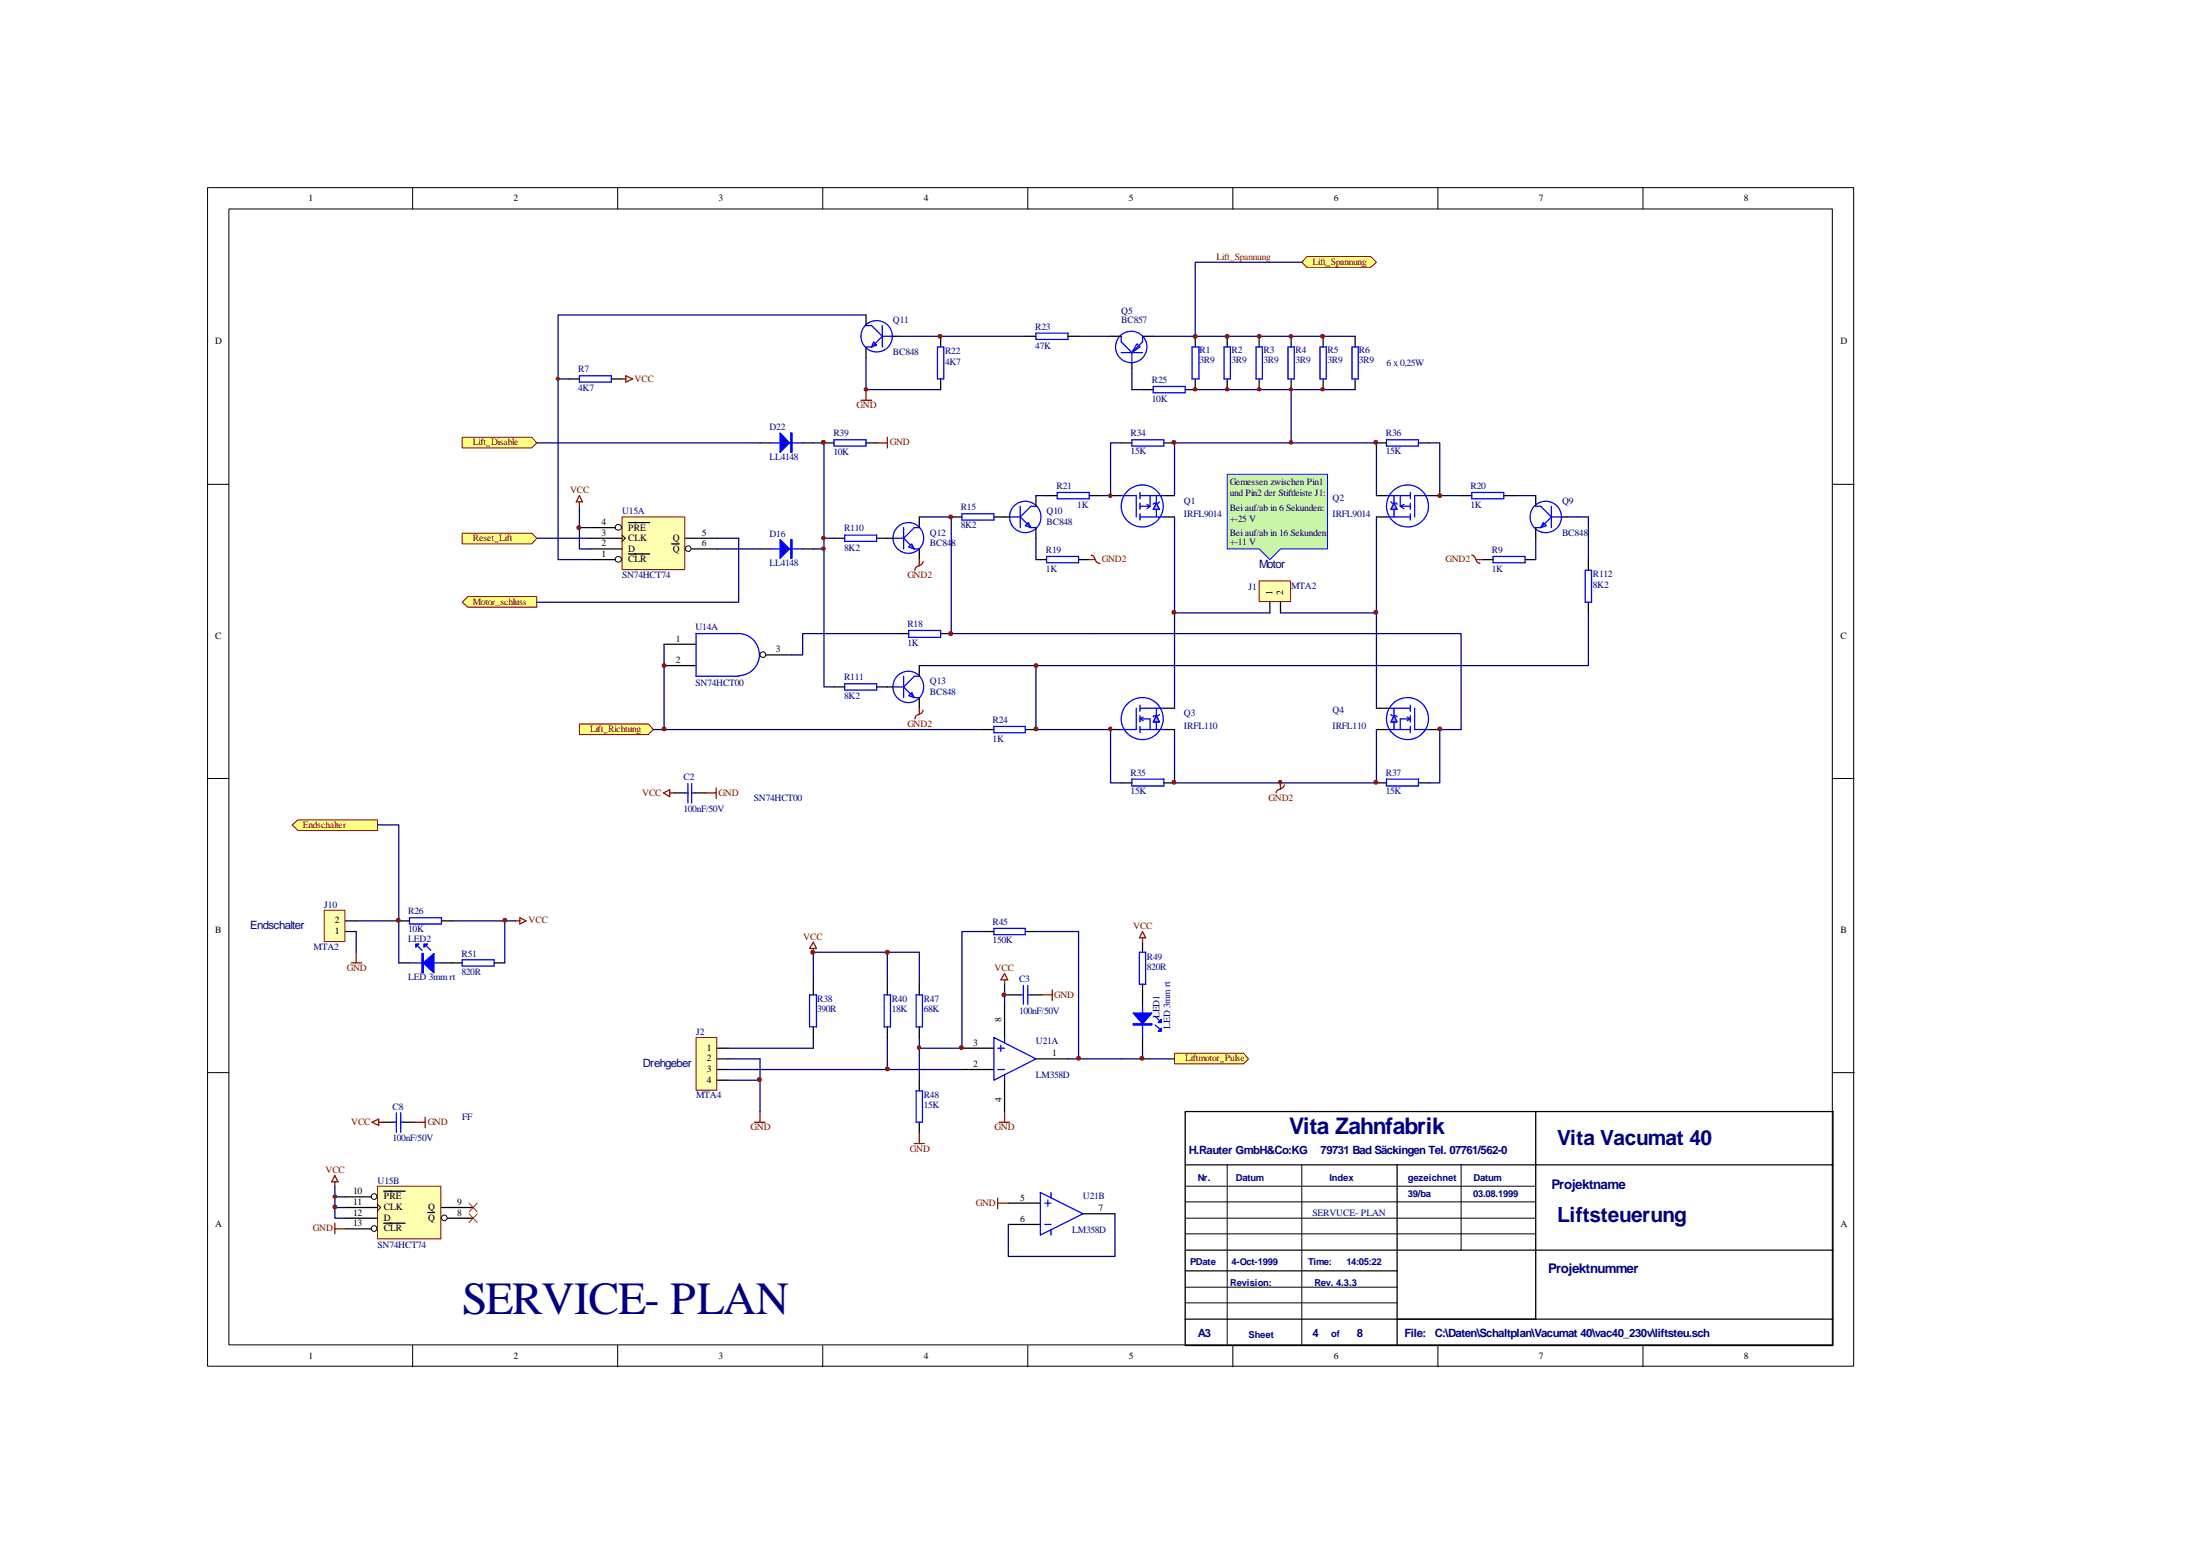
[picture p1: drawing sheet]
<svg xmlns="http://www.w3.org/2000/svg" width="297mm" height="210mm" viewBox="0 0 297 210" stroke-linecap="round" stroke-linejoin="round" font-family="sans-serif">
<g fill="none" stroke="#000" stroke-width=".14">
<path d="M28 25.3h222.3v159.1h-222.3zM30.9 28.2h216.5v153.3h-216.5zM55.7 25.3v2.9M83.4 25.3v2.9M111.1 25.3v2.9M138.8 25.3v2.9M166.5 25.3v2.9M194.1 25.3v2.9M221.8 25.3v2.9M28 65.4h2.9M247.5 65.4h2.9M28 105.1h2.9"/>
<path d="M247.5 105.1h2.9M28 144.8h2.9M165.7 157.2v24.4M175.8 157.2v24.4M197.3 157.2v11.6M247.5 144.8h2.9M160 175.9h28.6M160 173.8h28.6M160 166.6h47.3M160 164.4h47.3M160 162.2h47.3M160 160.1h47.3"/>
<path d="M55.7 181.6v2.9M83.4 181.6v2.9M111.1 181.6v2.9M138.8 181.6v2.9M166.5 181.6v2.9M194.1 181.6v2.9M221.8 181.6v2.9"/>
</g>
<path d="M160 150h87.5v31.6h-87.5zM160 157.2h87.5M188.6 157.2v24.4M207.3 150v28.1M160 178.1h87.5M160 171.5h28.6M160 168.8h87.5" fill="none" stroke="#000" stroke-width=".17"/>
<path d="M165.7 64h13.5v10.1h-6.3l-1.5 1.4-1.4-1.4h-4.3z" fill-rule="evenodd" fill="#c8f6a6" stroke="#00f" stroke-width=".14"/>
<path d="M161.4 45.4v1.4M161.4 51.2v1.4M149.9 66.9h1.5M157.1 66.9h1.5M157.1 69.8h1.5" fill="none" stroke="#000" stroke-width=".17"/>
<g fill="none" stroke="#00f" stroke-width=".17">
<path d="M161 46.8h.9v4.4h-.9zM151.4 66.9h2v2.9M153.9 66.9h3.2M153.9 69.8h3.2M153.9 66.5v.8M153.9 67.9v.9M153.9 69.4v.8M154.9 68.1l.4 .2-.4 .4M155.3 66.9v1.4h-1.4"/>
<circle cx="154.2" cy="68.3" r="2.83"/>
</g>
<path d="M158.6 69.8v25.8M158.6 98.5v7.2" fill="none" stroke="#000080" stroke-width=".17"/>
<path d="M156.1 67.9l.4 .9h-.8z" fill-rule="evenodd" fill="#c0c0c0" stroke="#00f" stroke-width=".14"/>
<g fill="none" stroke="#00f" stroke-width=".17">
<path d="M156.1 67.9l.4 .9h-.8zM156.1 66.9v1M156.1 68.8v1M156.5 67.7l-.1 .2h-.6l-.1 .2M153.4 95.6v2.9h-2M153.9 98.5h3.2M153.9 97h1.4v1.5M153.9 95.6h3.2M153.9 95.2v.8M153.9 96.6v.9M153.9 98.1v.8M154.3 96.8l-.4 .2 .4 .3"/>
<circle cx="154.2" cy="97" r="2.83"/>
</g>
<path d="M149.9 98.5h1.5M157.1 98.5h1.5M157.1 95.6h1.5" fill="none" stroke="#000" stroke-width=".17"/>
<path d="M156.1 96.6l.4 .9h-.8z" fill-rule="evenodd" fill="#c0c0c0" stroke="#00f" stroke-width=".14"/>
<g fill="none" stroke="#00f" stroke-width=".17">
<path d="M126.6 46.8h.8v4.4h-.8zM151.4 47.6h2.9M151.4 45.4v.8l1.4 1.4M152.8 47.6v1.4M152.8 59.4h4.3v.8h-4.3zM153.5 46.4l.4 .4-1.1 .8zM154.3 45.4v.8l-1.5 1.4M155.7 52.2h4.3v.8h-4.3zM165.3 46.8h.8v4.4h-.8zM169.6 46.8h.8v4.4h-.8zM173.9 46.8h.9v4.4h-.9zM187.2 66.9h3.2"/>
<path d="M187.2 69.8h3.2M189.1 66.9v1.4h1.3M189.6 68.1l-.5 .2 .5 .4M190.4 66.5v.8M190.4 67.9v.9M190.4 69.4v.8M193 66.9h-2v2.9M201.6 75.1h4.3v.9h-4.3zM156.1 96.6l.4 .9h-.8zM156.1 95.6v1M156.1 97.5v1M156.5 96.4l-.1 .2h-.6l-.1 .2"/>
<path d="M152.8 105.2h4.3v.9h-4.3z"/>
<circle cx="152.7" cy="46.8" r="2.12"/>
<circle cx="190" cy="68.3" r="2.83"/>
</g>
<g fill="none" stroke="#000" stroke-width=".17">
<path d="M127 45.4v1.4M127 51.2v1.4M149.9 45.4h1.5M151.4 59.8h1.4M152.8 49v.7M154.3 45.4h1.4M154.3 52.6h1.4M157.1 59.8h1.5M160 52.6h1.4M165.7 45.4v1.4M165.7 51.2v1.4M170 45.4v1.4"/>
<path d="M170 51.2v1.4M174.3 45.4v1.4M174.3 51.2v1.4M185.8 66.9h1.4M185.8 69.8h1.4M193 66.9h1.4M200.2 75.5h1.4M205.9 75.5h1.4M151.4 105.7h1.4M157.1 105.7h1.5"/>
</g>
<path d="M151.4 59.8h-1.5v7.1M152.8 49.7v2.9h1.5M155.7 45.4h18.6M161.4 52.6h12.9M149.9 98.5v7.2h1.5" fill="none" stroke="#000080" stroke-width=".17"/>
<path d="M188.2 67.9l.4 .9h-.8z" fill-rule="evenodd" fill="#c0c0c0" stroke="#00f" stroke-width=".14"/>
<g fill="none" stroke="#00f" stroke-width=".17">
<path d="M187.2 59.4h4.3v.8h-4.3zM187.8 67.7l.2 .2h.6v.2M188.2 67.9l.4 .9h-.8zM188.2 66.9v1M188.2 68.8v1M187.2 98.5h3.2M187.2 95.6h3.2M190 96.8l.4 .2-.4 .3M190.4 97h-1.3v1.5M190.4 95.2v.8M190.4 96.6v.9M190.4 98.1v.8"/>
<path d="M191 95.6v2.9h2"/>
<circle cx="190" cy="97" r="2.83"/>
</g>
<path d="M193 59.8h1.4v7.1h2.9" fill="none" stroke="#000080" stroke-width=".17"/>
<path d="M185.8 59.8h1.4M191.5 59.8h1.5M185.8 98.5h1.4M185.8 95.6h1.4M193 98.5h1.4" fill="none" stroke="#000" stroke-width=".17"/>
<path d="M188.2 96.6l.4 .9h-.8z" fill-rule="evenodd" fill="#c0c0c0" stroke="#00f" stroke-width=".14"/>
<path d="M187.8 96.4l.2 .2h.6v.2M188.2 96.6l.4 .9h-.8zM188.2 95.6v1M188.2 97.5v1M187.2 105.2h4.3v.9h-4.3z" fill="none" stroke="#00f" stroke-width=".17"/>
<path d="M185.8 105.7h1.4M191.5 105.7h1.5" fill="none" stroke="#000" stroke-width=".17"/>
<path d="M185.8 59.8v7.1M185.8 69.8v25.8M185.8 98.5v7.2h-27.2M194.4 98.5v7.2h-1.4" fill="none" stroke="#000080" stroke-width=".17"/>
<path d="M172.9 105.7v.8l-.3 .1-.2 .2-.1 .2M173.4 105.9l-.3 .5h-.2" fill="none" stroke="#800000" stroke-width=".17"/>
<path d="M170.1 78.5h4.1v2.7h-4.1z" fill="#ffffb0"/>
<path d="M170 78.4h4.2v2.8h-4.2z" fill="none" stroke="#800000" stroke-width=".14"/>
<path d="M171.4 81.3v1.4M172.9 81.3v1.4" fill="none" stroke="#000" stroke-width=".17"/>
<path d="M94.1 140.1h2.7v7.1h-2.7z" fill="#ffffb0"/>
<path d="M94 140.1h2.8v7.1h-2.8z" fill="none" stroke="#800000" stroke-width=".14"/>
<g fill="none" stroke="#000" stroke-width=".17">
<path d="M109.8 132.9v1.4M109.8 138.6v1.5M119.8 132.9v1.4M119.8 138.6v1.5M124.1 132.9v1.4M124.1 138.6v1.5M132.8 125.7h1.4M138.4 125.7h1.5M96.9 141.5h1.4M96.9 142.9h1.4M96.9 144.4h1.4M96.9 145.8h1.4"/>
<path d="M124.1 145.8v1.4M124.1 151.5v1.4"/>
</g>
<path d="M109.3 134.3h.9v4.3h-.9zM119.4 134.3h.8v4.3h-.8zM123.7 134.3h.8v4.3h-.8zM134.2 125.3h4.2v.9h-4.2zM123.7 147.2h.8v4.3h-.8z" fill="none" stroke="#00f" stroke-width=".17"/>
<path d="M109.8 127.2l.4 .8h-.9zM109.8 128v.5M135.6 132.3v.6M135.6 131.4l.5 .9h-1zM101.9 151.5h1.4M102.6 150v1.5M123.4 154.4h1.4M124.1 152.9v1.5M134.9 151.5h1.4M135.6 150v1.5" fill="none" stroke="#800000" stroke-width=".17"/>
<path d="M109.8 132.9v-4.4h14.3v4.4M119.8 128.5v4.4M132.8 125.7h-2.9v15.8h-5.8v4.3M135.6 132.9v2.8M139.9 125.7h5.7v17.2h5.8M98.3 145.8h4.3M98.3 144.4h31.6M102.6 142.9v7.1M109.8 140.1v1.4h-11.5M119.8 140.1v4.3M124.1 140.1v1.4" fill="none" stroke="#000080" stroke-width=".17"/>
<path d="M84.1 69.9h8.4v7h-8.4z" fill="#ffffb0"/>
<path d="M84 69.8h8.5v7.1h-8.5z" fill="none" stroke="#800000" stroke-width=".14"/>
<g fill="none" stroke="#000" stroke-width=".14">
<path d="M84 72.2l.4 .5-.4 .4"/>
<circle cx="83.5" cy="71.2" r=".41"/>
<circle cx="83.5" cy="75.5" r=".41"/>
<circle cx="92.9" cy="74.1" r=".38"/>
</g>
<g fill="none" stroke="#000" stroke-width=".17">
<path d="M178.6 45.4v1.4M178.6 51.2v1.4M183 45.4v1.4M183 51.2v1.4M79.7 71.2h3.4M79.7 72.7h4.3M79.7 74.1h4.3M79.7 75.5h3.4M84.8 70.5h2.9M84.8 74.8h2.9M90.7 73.4h1M92.5 72.7h4.4"/>
<path d="M93.4 74.1h3.5M91 107h1.5M93.9 107h1.3M136.3 134.3h1.5M139.2 134.3h1.4M154.3 127.2v1.3M154.3 132.9v2.8M154.3 140.1v1.4"/>
</g>
<path d="M174.3 52.6h8.7M174.3 45.4h8.7M72.5 72.7h7.2M75.4 75.5h4.3M78.2 68.3v5.8h1.5M78.2 71.2h1.5M135.6 134.3h.7M144.2 142.9h1.4" fill="none" stroke="#000080" stroke-width=".17"/>
<path d="M78.2 66.9l.5 .8h-.9zM78.2 67.7v.6M89.6 107l.8-.4v.9zM90.4 107h.6M95.2 107h1.5M96.7 106.4v1.4M140.6 134.3h1.5M142.1 133.6v1.5" fill="none" stroke="#800000" stroke-width=".17"/>
<g fill="none" stroke="#00f" stroke-width=".17">
<path d="M178.2 46.8h.9v4.4h-.9zM182.5 46.8h.9v4.4h-.9zM92.5 107h.4M92.9 105.8v2.6M93.4 107h.5M93.4 105.8v2.6M137.8 134.3h.4M138.2 133v2.6M138.8 134.3h.4M138.8 133v2.6M153.8 128.5h.9v4.4h-.9zM154.3 135.7v4.4"/>
<path d="M156 138.4l.5 .5M156 137.2l.5 .6"/>
</g>
<g fill="#00f" stroke="#00f" stroke-width=".17">
<path d="M153 136.8h2.5l-1.2 1.4z" fill-rule="evenodd"/>
<path d="M153 138.2h2.5v.2h-2.5z" fill-rule="evenodd"/>
<path d="M156.4 139.2l.4-.4v.4z" fill-rule="evenodd"/>
<path d="M156.8 137.6v.4h-.4z" fill-rule="evenodd"/>
</g>
<g fill="#ffff80" stroke="#800000" stroke-width=".14">
<path d="M78.2 97.7h9.3l.7 .8-.7 .7h-9.3z" fill-rule="evenodd"/>
<path d="M158.6 142.2h9.3l.7 .7-.7 .7h-9.3z" fill-rule="evenodd"/>
<path d="M62.4 72h9.4l.7 .7-.7 .7h-9.4z" fill-rule="evenodd"/>
<path d="M63.2 80.5h9.3v1.5h-9.3l-.8-.7z" fill-rule="evenodd"/>
</g>
<path d="M43.9 123h2.7v4.1h-2.7z" fill="#ffffb0"/>
<path d="M43.8 122.9h2.8v4.2h-2.8z" fill="none" stroke="#800000" stroke-width=".14"/>
<path d="M46.7 125.7h1.4M46.7 124.3h1.4M53.8 124.3h1.5M53.8 130h1.5M59.6 124.3h1.4M59.6 130h2.8M66.7 130h1.5" fill="none" stroke="#000" stroke-width=".17"/>
<path d="M48.1 125.7v2.8M53.8 124.3v5.7M61 124.3h8.6M68.2 124.3v5.7" fill="none" stroke="#000080" stroke-width=".17"/>
<path d="M47.4 130h1.5M48.1 128.5v1.5M69.6 124.3h.6M70.2 123.9l.8 .4-.8 .4z" fill="none" stroke="#800000" stroke-width=".17"/>
<path d="M55.3 123.9h4.3v.8h-4.3zM55.3 130h4.3M56.4 127.7l.6 .6M57.6 127.7l.6 .6M62.4 129.6h4.3v.8h-4.3z" fill="none" stroke="#00f" stroke-width=".17"/>
<g fill="#00f" stroke="#00f" stroke-width=".17">
<path d="M57.1 130l1.5-1.3v2.6z" fill-rule="evenodd"/>
<path d="M57 128.7h.1v2.6h-.1z" fill-rule="evenodd"/>
<path d="M56.1 127.4h.5l-.5 .5z" fill-rule="evenodd"/>
<path d="M57.2 127.4h.5l-.5 .5z" fill-rule="evenodd"/>
</g>
<path d="M39.5 111.4l.7-.7h10.8v1.4h-10.8z" fill-rule="evenodd" fill="#ffff80" stroke="#800000" stroke-width=".14"/>
<path d="M175.8 35.4h-14.4v10M51 111.4h2.8v12.9h-5.7M150.5 163.8v5.8h-14.4v-4.3" fill="none" stroke="#000080" stroke-width=".17"/>
<path d="M138.4 45.4h1.5M144.2 45.4h1.4M135.6 135.7v4.4M129.9 141.5h4.3M129.9 144.4h4.3M135.6 145.8v4.2M139.9 142.9h4.3M136.1 162.4h4.4M136.1 165.3h4.4M146.2 163.8h4.3" fill="none" stroke="#000" stroke-width=".17"/>
<g fill="none" stroke="#00f" stroke-width=".17">
<path d="M139.9 45h4.3v.8h-4.3zM134.2 140.1l5.7 2.8-5.7 2.9zM134.7 144.4h.9M134.7 141.5h.9M135.1 141.1v.8M135.6 140.1v.6M135.6 145v.8M140.5 161l5.7 2.8-5.7 2.9zM141.1 165.3h.8M141.1 162.4h.8M141.5 162v.8M141.9 161v.7"/>
<path d="M141.9 166v.7"/>
</g>
<path d="M134.7 161.7v1.5M134.7 162.4h1.4" fill="none" stroke="#800000" stroke-width=".17"/>
<path d="M176.4 34.6h8.7l.7 .8-.7 .7h-8.7l-.6-.7z" fill-rule="evenodd" fill="#ffff80" stroke="#800000" stroke-width=".14"/>
<g fill="none" stroke="#000080" stroke-width=".17">
<path d="M72.5 59.8h30.1M75.4 51.2h1.4M109.8 59.8h1.5v12.9M116.9 48.3v4.3h10.1M116.9 42.5h-41.5v33M121.2 45.4h17.2M145.6 45.4h4.3M174.3 52.6v7.2M185.8 59.8h-27.2v7.1M96.9 72.7h2.8v8.6h-27.2M96.9 74.1h5.7M109.8 74.1h1.5"/>
<path d="M112.6 72.7h-1.3v20h1.3M124.1 69.8h4.3v15.7h68.9v13h-2.9M139.9 72.7v2.8M148.5 66.9h1.4M204.5 66.9h2.8M207.3 72.7v2.8M211.6 69.8h2.9v5.7M88.2 98.5h1.5M89.7 87v11.5h43.1M121.2 85.5h-12.8v2.9h-1.5M124.1 89.8h15.8M158.6 82.7h12.8"/>
<path d="M172.9 82.7h12.9M214.5 82.7v7.1h-74.6v8.7h10M151.4 142.9h7.2M154.3 141.5v1.4"/>
</g>
<g fill="none" stroke="#00f" stroke-width=".17">
<path d="M78.2 50.7h4.3v.9h-4.3zM104.1 59.8h4.3M112.6 59.4h4.3v.8h-4.3zM116.9 44h.8l1.4 1.4M116.9 46.8h.8M117.9 46.2l.5 .4-.7 .2zM119.1 44v2.8M119.1 45.4l-1.4 1.4M119.1 45.4h1.5M104.1 74.1h4.3M114 72.2h4.4v.9h-4.4zM120.6 72.7h1.4"/>
<path d="M122 71.2v2.9M122 72.7l1.4 1.4M123.1 73.4l.3 .7-.7-.3zM123.4 74.1h.7M124.1 71.2h-.7l-1.4 1.5M136.3 69.8h1.5M137.8 68.3v2.9M137.8 69.8l1.4 1.4M138.4 71l.5-.5 .3 .7zM139.2 71.2h.7M139.9 68.3h-.7l-1.4 1.5M141.3 75.1h4.3v.9h-4.3z"/>
<path d="M142.7 66.5h4.4v.8h-4.4zM198.7 66.5h4.3v.8h-4.3zM207.3 68.3h.7l1.5 1.5M207.3 71.2h.7M208.4 70.5l.4 .5-.8 .2zM209.5 68.3v2.9M209.5 69.8l-1.5 1.4M209.5 69.8h1.4M214 77h.9v4.3h-.9zM99.7 91.2a2.84 2.84 0 0 0 2.8-2.8 2.84 2.84 0 0 0-2.8-2.9h-5.7v5.8h5.7M114 92.3h4.4v.8h-4.4zM120.6 92.7h1.4"/>
<path d="M122 91.3v2.9M122 92.7l1.4 1.5M122.7 85.1h4.3v.9h-4.3zM123.1 93.5l.3 .7-.7-.3zM123.4 94.2h.7M124.1 91.3h-.7l-1.4 1.4M134.2 98.1h4.2v.8h-4.2z"/>
<circle cx="118.4" cy="45.4" r="2.12"/>
<circle cx="122.6" cy="72.6" r="2.07"/>
<circle cx="138.4" cy="69.8" r="2.12"/>
<circle cx="208.7" cy="69.8" r="2.12"/>
<circle cx="122.6" cy="92.7" r="2.09"/>
</g>
<g fill="none" stroke="#000" stroke-width=".17">
<path d="M76.8 51.2h1.4M82.5 51.2h1.5M102.6 59.8h1.5M108.4 59.8h1.4M111.3 59.8h1.3M116.9 42.5v1.5M116.9 46.8v1.5M116.9 59.8h1.5M120.6 45.4h.6M102.6 74.1h1.5M108.4 74.1h1.4M112.6 72.7h1.4"/>
<path d="M118.4 72.7h2.2M124.1 69.8v1.4M124.1 74.1v1.4M135.6 69.8h.7M139.9 75.5h1.4M139.9 66.9v1.4M139.9 71.2v1.5M141.3 66.9h1.4M145.6 75.5h1.5M147.1 66.9h1.4M197.3 66.9h1.4M203 66.9h1.5"/>
<path d="M207.3 66.9v1.4M207.3 71.2v1.5M210.9 69.8h.7M214.5 75.5v1.5M89.7 87h4.3M89.7 89.8h4.3M103.5 88.4h3.4M112.6 92.7h1.4M118.4 92.7h2.2M121.2 85.5h1.5M124.1 89.8v1.5M124.1 94.2v1.4"/>
<path d="M127 85.5h1.4M132.8 98.5h1.4M138.4 98.5h1.5M214.5 81.3v1.4"/>
</g>
<g fill="none" stroke="#800000" stroke-width=".17">
<path d="M84 51.2h.5M84.5 50.7l.9 .5-.9 .4zM116.2 54h1.5M116.9 52.6v1.4M118.4 59.8h1.4M119.8 59v1.5M124.1 75.5v.9a.58 .58 0 0 0-.6 .6M124.6 75.8l-.2 .4-.3 .1M147.1 75.5h.8l.1 .3 .2 .2h.3M147.3 74.9l.3 .1 .2 .2v.3M198.7 74.9l.3 .1 .1 .2 .1 .3M200.2 75.5h-.9l.3 .5h.2"/>
<path d="M124.1 95.6v.8a.58 .58 0 0 0-.6 .6M124.6 95.9l-.2 .4-.3 .1M154.3 125.7l.4 .9h-.9zM154.3 126.6v.6"/>
</g>
<g fill="#800000" stroke="#800000" stroke-width=".14">
<path d="M172.7 105.5l.2-.2 .1 .1 .1 .2-.2 .2a.25 .25 0 0 1-.2-.1 .25 .25 0 0 1 0-.2z" fill-rule="evenodd"/>
<path d="M174.2 59.5h.2l.1 .2-.2 .3a.26 .26 0 0 1-.2-.2 .26 .26 0 0 1 .1-.3z" fill-rule="evenodd"/>
<path d="M116.8 52.4a.25 .25 0 0 1 .3 0 .25 .25 0 0 1 .1 .2l-.3 .2-.2-.1v-.1z" fill-rule="evenodd"/>
<path d="M75.1 51l.3-.1 .1 .1v.3h-.3z" fill-rule="evenodd"/>
<path d="M124 141.2h.2l.1 .2-.2 .3a.26 .26 0 0 1-.2-.2 .26 .26 0 0 1 .1-.3z" fill-rule="evenodd"/>
<path d="M161.2 52.4a.25 .25 0 0 1 .3 0 .25 .25 0 0 1 .1 .2l-.2 .2-.2-.1-.1-.1z" fill-rule="evenodd"/>
<path d="M165.5 52.5a.26 .26 0 0 1 .3-.2 .26 .26 0 0 1 .1 .3l-.2 .2-.2-.1z" fill-rule="evenodd"/>
<path d="M169.9 52.4a.25 .25 0 0 1 .2 0 .25 .25 0 0 1 .2 .2l-.3 .2-.2-.1v-.1z" fill-rule="evenodd"/>
<path d="M174.2 45.2h.2l.1 .2-.2 .2a.26 .26 0 0 1-.2-.1 .26 .26 0 0 1 .1-.3z" fill-rule="evenodd"/>
<path d="M174.2 52.4h.2v.3h-.3v-.1z" fill-rule="evenodd"/>
<path d="M178.4 52.4a.25 .25 0 0 1 .3 0 .25 .25 0 0 1 .1 .2l-.2 .2-.2-.1-.1-.1z" fill-rule="evenodd"/>
<path d="M110.9 74a.26 .26 0 0 1 .3-.1 .26 .26 0 0 1 .2 .2l-.2 .2-.2-.1z" fill-rule="evenodd"/>
<path d="M110.9 72.5a.26 .26 0 0 1 .3-.1 .26 .26 0 0 1 .2 .3l-.2 .1h-.2z" fill-rule="evenodd"/>
<circle cx="158.5" cy="82.6" r=".26"/>
<circle cx="78.1" cy="71.2" r=".26"/>
<circle cx="185.8" cy="82.6" r=".26"/>
<circle cx="109.7" cy="128.5" r=".26"/>
<circle cx="119.8" cy="128.5" r=".26"/>
<circle cx="135.5" cy="134.3" r=".26"/>
<circle cx="89.7" cy="98.4" r=".26"/>
<circle cx="68.1" cy="124.2" r=".26"/>
<circle cx="139.9" cy="89.8" r=".26"/>
<circle cx="161.4" cy="45.4" r=".26"/>
<circle cx="126.9" cy="45.4" r=".26"/>
<circle cx="158.5" cy="59.7" r=".26"/>
<circle cx="158.5" cy="105.6" r=".26"/>
<circle cx="165.7" cy="45.4" r=".26"/>
<circle cx="170" cy="45.4" r=".26"/>
<circle cx="185.8" cy="59.7" r=".26"/>
<circle cx="185.8" cy="105.6" r=".26"/>
<circle cx="178.6" cy="45.4" r=".26"/>
<circle cx="53.8" cy="124.2" r=".26"/>
<circle cx="89.7" cy="89.8" r=".26"/>
<circle cx="139.9" cy="98.4" r=".26"/>
<circle cx="145.6" cy="142.8" r=".26"/>
<circle cx="154.2" cy="142.8" r=".26"/>
<circle cx="111.2" cy="59.7" r=".26"/>
</g>
<circle cx="103" cy="88.4" r=".38" fill="none" stroke="#000" stroke-width=".14"/>
<g fill="#00f" stroke="#00f" stroke-width=".17">
<path d="M106.8 72.8h.1v2.6h-.1z" fill-rule="evenodd"/>
<path d="M105.3 72.8l1.3 1.3-1.3 1.3z" fill-rule="evenodd"/>
<path d="M106.8 58.4h.1v2.7h-.1z" fill-rule="evenodd"/>
<path d="M105.3 58.4l1.3 1.4-1.3 1.3z" fill-rule="evenodd"/>
</g>
<path d="M62.4 59h9.4l.7 .8-.7 .7h-9.4z" fill-rule="evenodd" fill="#ffff80" stroke="#800000" stroke-width=".14"/>
<path d="M139.9 66.9h1.4M98.3 142.9h4.3M45.2 161.6h1.5" fill="none" stroke="#000080" stroke-width=".17"/>
<g fill="#800000" stroke="#800000" stroke-width=".14">
<circle cx="119.8" cy="144.3" r=".26"/>
<circle cx="102.5" cy="145.7" r=".26"/>
<circle cx="128.3" cy="85.5" r=".26"/>
<circle cx="128.3" cy="69.8" r=".26"/>
</g>
<path d="M128.4 69.8h1.5M134.2 69.8h1.4" fill="none" stroke="#000" stroke-width=".17"/>
<path d="M129.9 69.4h4.3v.8h-4.3z" fill="none" stroke="#00f" stroke-width=".17"/>
<path d="M51.1 160.2h8.4v7h-8.4z" fill="#ffffb0"/>
<path d="M51 160.1h8.5v7.1h-8.5z" fill="none" stroke="#800000" stroke-width=".14"/>
<g fill="none" stroke="#000" stroke-width=".14">
<path d="M51 162.6l.4 .4-.4 .4"/>
<circle cx="50.5" cy="165.8" r=".38"/>
<circle cx="50.5" cy="161.5" r=".38"/>
<circle cx="60" cy="164.4" r=".38"/>
</g>
<path d="M51.6 151.5h1.5M54.5 151.5h1.5M46.7 161.6h3.4M46.7 163h4.3M46.7 164.4h4.3M46.7 165.9h3.4M51.8 160.8h2.9M51.8 165.1h2.9M57.7 163.7h1M59.6 163h4.2M60.5 164.4h3.3" fill="none" stroke="#000" stroke-width=".17"/>
<path d="M45.2 158.7l.4 .8h-.8zM45.2 159.5v.6M50.2 151.5l.9-.4v.8zM51.1 151.5h.5M56 151.5h1.4M57.4 150.8v1.4M45.2 165.1v1.5M45.2 165.9h1.5" fill="none" stroke="#800000" stroke-width=".17"/>
<path d="M45.2 160.1v4.3h1.5M45.2 163h1.5" fill="none" stroke="#000080" stroke-width=".17"/>
<path d="M63.3 163.8l1.1 1.2M63.3 162.4l1.1 1.2M64.4 163.8l-1.1 1.2M64.4 162.4l-1.1 1.2" fill="none" stroke="#f00" stroke-width=".14"/>
<g fill="#800000" stroke="#800000" stroke-width=".14">
<path d="M45 161.4a.26 .26 0 0 1 .3-.1 .26 .26 0 0 1 .2 .3l-.3 .1h-.2z" fill-rule="evenodd"/>
<path d="M149.7 66.8l.2-.2 .2 .1v.2l-.2 .3a.25 .25 0 0 1-.2-.2 .25 .25 0 0 1 0-.2z" fill-rule="evenodd"/>
<path d="M149.7 98.3l.2-.2 .2 .1v.2l-.2 .3a.25 .25 0 0 1-.2-.2 .25 .25 0 0 1 0-.2z" fill-rule="evenodd"/>
<circle cx="45.2" cy="162.9" r=".26"/>
<circle cx="129.8" cy="141.4" r=".26"/>
<circle cx="194.4" cy="98.4" r=".26"/>
<circle cx="194.4" cy="66.9" r=".26"/>
</g>
<path d="M53.1 151.5h.4M53.5 150.2v2.6M54.1 151.5h.4M54.1 150.2v2.6" fill="none" stroke="#00f" stroke-width=".17"/>
<text font-size="6.2" fill="#000080" x="62.4" y="177.3">SERVICE- PLAN</text>
<text font-size="3.1" fill="#000080" x="174.1" y="153.1">Vita Zahnfabrik</text>
<g font-size="2.8" fill="#000080">
<text x="210.2" y="154.6">Vita Vacumat 40</text>
<text x="210.2" y="164.9">Liftsteuerung</text>
</g>
<g font-size="1.8" fill="#000080">
<text x="209.5" y="160.5">Projektname</text>
<text x="209" y="171.8">Projektnummer</text>
</g>
<g font-size="1.5" fill="#000080">
<text x="170" y="76.6">Motor</text>
<text x="33.8" y="125.4">Endschalter</text>
<text x="86.8" y="144">Drehgeber</text>
<text x="160.5" y="155.8">H.Rauter GmbH&amp;Co:KG</text>
<text x="178.3" y="155.8">79731 Bad Säckingen Tel. 07761/562-0</text>
<text x="161.7" y="180.4">A3</text>
<text x="177.2" y="180.4">4</text>
<text x="183.2" y="180.4">8</text>
<text x="189.7" y="180.4">File:</text>
<text x="193.7" y="180.4">C:\Daten\Schaltplan\Vacumat 40\vac40_230v\liftsteu.sch</text>
</g>
<g font-size="1.3">
<text x="41.7" y="27.2">1</text>
<text x="69.3" y="27.2">2</text>
<text x="97" y="27.2">3</text>
<text x="124.7" y="27.2">4</text>
<text x="152.4" y="27.2">5</text>
<text x="180.1" y="27.2">6</text>
<text x="207.8" y="27.2">7</text>
<text x="235.5" y="27.2">8</text>
<text x="29" y="46.5">D</text>
<text x="248.5" y="46.5">D</text>
<text x="81.2" y="70.9">4</text>
<text x="84.8" y="71.6">PRE</text>
<text x="81.2" y="72.3">3</text>
<text x="81.2" y="73.8">2</text>
<text x="81.2" y="75.2">1</text>
<text x="84.8" y="73.1">CLK</text>
<text x="84.8" y="74.5">D</text>
<text x="84.8" y="75.9">CLR</text>
<text x="90.8" y="73.1">Q</text>
<text x="90.8" y="74.5">Q</text>
<text x="94.7" y="72.3">5</text>
<text x="94.7" y="73.8">6</text>
<text x="171.8" y="80.4" transform="rotate(-90 171.8 80.4)">1</text>
<text x="173.2" y="80.4" transform="rotate(-90 173.2 80.4)">2</text>
<text x="29" y="86.2">C</text>
<text x="91.3" y="86.6">1</text>
<text x="91.3" y="89.5">2</text>
<text x="104.7" y="88.1">3</text>
<text x="248.5" y="86.2">C</text>
<text x="29" y="125.9">B</text>
<text x="45.2" y="124.6">2</text>
<text x="248.5" y="125.9">B</text>
<text x="45.2" y="126.1">1</text>
<text x="135.2" y="137.9" transform="rotate(-90 135.2 137.9)">8</text>
<text x="95.4" y="141.8">1</text>
<text x="95.4" y="143.3">2</text>
<text x="131.4" y="141.2">3</text>
<text x="142.1" y="142.6">1</text>
<text x="95.4" y="144.7">3</text>
<text x="95.4" y="146.1">4</text>
<text x="131.4" y="144">2</text>
<text x="135.2" y="148.7" transform="rotate(-90 135.2 148.7)">4</text>
<text x="47.7" y="161.2">10</text>
<text x="51.8" y="161.9">PRE</text>
<text x="29" y="165.6">A</text>
<text x="47.7" y="162.7">11</text>
<text x="47.7" y="164.1">12</text>
<text x="47.7" y="165.5">13</text>
<text x="51.8" y="163.3">CLK</text>
<text x="51.8" y="164.8">D</text>
<text x="51.8" y="166.2">CLR</text>
<text x="57.8" y="163.3">Q</text>
<text x="57.8" y="164.8">Q</text>
<text x="61.7" y="162.7">9</text>
<text x="61.7" y="164.1">8</text>
<text x="137.8" y="162.1">5</text>
<text x="137.8" y="164.9">6</text>
<text x="148.3" y="163.5">7</text>
<text x="248.5" y="165.6">A</text>
<text x="41.7" y="183.4">1</text>
<text x="69.3" y="183.4">2</text>
<text x="97" y="183.4">3</text>
<text x="124.7" y="183.4">4</text>
<text x="152.4" y="183.4">5</text>
<text x="180.1" y="183.4">6</text>
<text x="207.8" y="183.4">7</text>
<text x="235.5" y="183.4">8</text>
</g>
<g font-size="1.3" fill="#800000">
<text x="164.3" y="35.1">Lift_Spannung</text>
<text x="177.2" y="35.7">Lift_Spannung</text>
<text x="85.7" y="51.6">VCC</text>
<text x="115.7" y="55.1">GND</text>
<text x="63.8" y="60.1">Lift_Disable</text>
<text x="120.1" y="60.1">GND</text>
<text x="77" y="66.6">VCC</text>
<text x="63.8" y="73.1">Reset_Lift</text>
<text x="148.8" y="75.9">GND2</text>
<text x="195.2" y="75.9">GND2</text>
<text x="63.8" y="81.6">Motor_schluss</text>
<text x="122.5" y="78.1">GND2</text>
<text x="79.7" y="98.8">Lift_Richtung</text>
<text x="122.5" y="98.1">GND2</text>
<text x="86.7" y="107.5">VCC</text>
<text x="97" y="107.5">GND</text>
<text x="40.9" y="111.8">Endschalter</text>
<text x="171.3" y="108.1">GND2</text>
<text x="71.4" y="124.6">VCC</text>
<text x="153" y="125.4">VCC</text>
<text x="46.8" y="131.1">GND</text>
<text x="108.5" y="126.8">VCC</text>
<text x="134.3" y="131.1">VCC</text>
<text x="142.3" y="134.7">GND</text>
<text x="160" y="143.3">Liftmotor_Pulse</text>
<text x="47.4" y="151.9">VCC</text>
<text x="57.7" y="151.9">GND</text>
<text x="101.3" y="152.6">GND</text>
<text x="122.9" y="155.5">GND</text>
<text x="134.3" y="152.6">GND</text>
<text x="43.9" y="158.3">VCC</text>
<text x="42.2" y="166.2">GND</text>
<text x="131.7" y="162.8">GND</text>
</g>
<g font-size="1.3" fill="#000080">
<text x="120.6" y="43.6">Q11</text>
<text x="120.6" y="47.9">BC848</text>
<text x="127.6" y="47.9">R22</text>
<text x="139.8" y="44.5">R23</text>
<text x="139.8" y="47.1">47K</text>
<text x="151.4" y="42.3">Q5</text>
<text x="151.4" y="43.6">BC857</text>
<text x="162" y="47.7">R1</text>
<text x="166.3" y="47.7">R2</text>
<text x="170.6" y="47.7">R3</text>
<text x="174.9" y="47.7">R4</text>
<text x="179.2" y="47.7">R5</text>
<text x="183.5" y="47.7">R6</text>
<text x="78.1" y="50.2">R7</text>
<text x="78.1" y="52.8">4K7</text>
<text x="127.6" y="49.3">4K7</text>
<text x="155.5" y="51.7">R25</text>
<text x="162" y="49">3R9</text>
<text x="166.3" y="49">3R9</text>
<text x="170.6" y="49">3R9</text>
<text x="174.9" y="49">3R9</text>
<text x="179.2" y="49">3R9</text>
<text x="183.5" y="49">3R9</text>
<text x="187.2" y="49.4">6 x 0,25W</text>
<text x="103.9" y="58.1">D22</text>
<text x="112.5" y="58.9">R39</text>
<text x="152.7" y="58.9">R34</text>
<text x="155.5" y="54.3">10K</text>
<text x="187.1" y="58.9">R36</text>
<text x="103.9" y="62.2">LL4148</text>
<text x="112.5" y="61.4">10K</text>
<text x="152.7" y="61.3">15K</text>
<text x="166" y="65.5">Gemessen zwischen Pin1</text>
<text x="187.1" y="61.3">15K</text>
<text x="84" y="69.4">U15A</text>
<text x="114" y="71.7">R110</text>
<text x="129.7" y="68.8">R15</text>
<text x="129.7" y="71.3">8K2</text>
<text x="141.3" y="69.4">Q10</text>
<text x="141.3" y="70.9">BC848</text>
<text x="142.7" y="66.1">R21</text>
<text x="145.5" y="68.6">1K</text>
<text x="159.9" y="68">Q1</text>
<text x="159.9" y="69.8">IRFL9014</text>
<text x="166" y="66.9">und Pin2 der Stiftleiste J1:</text>
<text x="166" y="69">Bei auf/ab in 6 Sekunden:</text>
<text x="166" y="70.5">+-25 V</text>
<text x="179.9" y="67.6">Q2</text>
<text x="179.9" y="69.8">IRFL9014</text>
<text x="198.5" y="66.1">R20</text>
<text x="198.5" y="68.6">1K</text>
<text x="210.9" y="68">Q9</text>
<text x="103.9" y="72.5">D16</text>
<text x="103.9" y="76.5">LL4148</text>
<text x="114" y="74.4">8K2</text>
<text x="125.6" y="72.3">Q12</text>
<text x="125.6" y="73.8">BC848</text>
<text x="141.2" y="74.6">R19</text>
<text x="141.2" y="77.2">1K</text>
<text x="166" y="72.3">Bei auf/ab in 16 Sekunden:</text>
<text x="166" y="73.6">+-11 V</text>
<text x="201.4" y="74.6">R9</text>
<text x="201.4" y="77.2">1K</text>
<text x="210.9" y="72.3">BC848</text>
<text x="215.1" y="77.9">R112</text>
<text x="84" y="78.1">SN74HCT74</text>
<text x="168.6" y="79.6">J1</text>
<text x="174.3" y="79.5">MTA2</text>
<text x="215.1" y="79.3">8K2</text>
<text x="93.9" y="85.1">U14A</text>
<text x="122.5" y="84.7">R18</text>
<text x="122.5" y="87.2">1K</text>
<text x="93.9" y="92.6">SN74HCT00</text>
<text x="114" y="91.8">R111</text>
<text x="114" y="94.4">8K2</text>
<text x="125.6" y="92.4">Q13</text>
<text x="125.6" y="93.8">BC848</text>
<text x="134" y="97.6">R24</text>
<text x="134" y="100.2">1K</text>
<text x="159.9" y="96.7">Q3</text>
<text x="159.9" y="98.4">IRFL110</text>
<text x="179.9" y="96.3">Q4</text>
<text x="179.9" y="98.4">IRFL110</text>
<text x="92.3" y="105.3">C2</text>
<text x="152.7" y="104.7">R35</text>
<text x="152.7" y="107.2">15K</text>
<text x="187.1" y="104.7">R37</text>
<text x="187.1" y="107.2">15K</text>
<text x="92.3" y="109.6">100nF/50V</text>
<text x="101.8" y="108.1">SN74HCT00</text>
<text x="43.8" y="122.5">J10</text>
<text x="55.1" y="123.4">R26</text>
<text x="55.1" y="125.8">10K</text>
<text x="134" y="124.8">R45</text>
<text x="42.3" y="128.3">MTA2</text>
<text x="55.1" y="127.1">LED2</text>
<text x="62.3" y="129.1">R51</text>
<text x="62.3" y="131.7">820R</text>
<text x="134" y="127.4">150K</text>
<text x="154.9" y="129.6">R49</text>
<text x="154.9" y="131">820R</text>
<text x="55.1" y="132.3">LED 3mm rt</text>
<text x="110.3" y="135.2">R38</text>
<text x="110.3" y="136.7">390R</text>
<text x="120.4" y="135.2">R40</text>
<text x="120.4" y="136.7">18K</text>
<text x="124.7" y="135.2">R47</text>
<text x="124.7" y="136.7">68K</text>
<text x="137.6" y="132.5">C3</text>
<text x="137.6" y="136.8">100nF/50V</text>
<text x="156.5" y="137.4" transform="rotate(-90 156.5 137.4)">LED1</text>
<text x="94" y="139.7">J2</text>
<text x="139.9" y="141">U21A</text>
<text x="158" y="138.9" transform="rotate(-90 158 138.9)">LED 3mm rt</text>
<text x="53" y="149.8">C8</text>
<text x="94" y="148.2">MTA4</text>
<text x="124.7" y="148.2">R48</text>
<text x="124.7" y="149.6">15K</text>
<text x="139.9" y="145.5">LM358D</text>
<text x="53" y="154">100nF/50V</text>
<text x="62.4" y="151.1">FF</text>
<text x="51" y="159.8">U15B</text>
<text x="146.2" y="161.9">U21B</text>
<text x="161.7" y="159.4">Nr.</text>
<text x="166.9" y="159.4">Datum</text>
<text x="179.5" y="159.4">Index</text>
<text x="190.1" y="159.4">gezeichnet</text>
<text x="190.1" y="161.6">39/ba</text>
<text x="198.9" y="161.6">03.08.1999</text>
<text x="199" y="159.4">Datum</text>
<text x="144.8" y="166.4">LM358D</text>
<text x="177.2" y="164.1">SERVUCE- PLAN</text>
<text x="51" y="168.4">SN74HCT74</text>
<text x="160.7" y="170.7">PDate</text>
<text x="166.1" y="173.6">Revision:</text>
<text x="166.3" y="170.7">4-Oct-1999</text>
<text x="176.6" y="170.7">Time:</text>
<text x="177.5" y="173.6">Rev. 4.3.3</text>
<text x="181.8" y="170.7">14:05:22</text>
<text x="168.6" y="180.6">Sheet</text>
<text x="179.7" y="180.4">of</text>
</g>
</svg>
